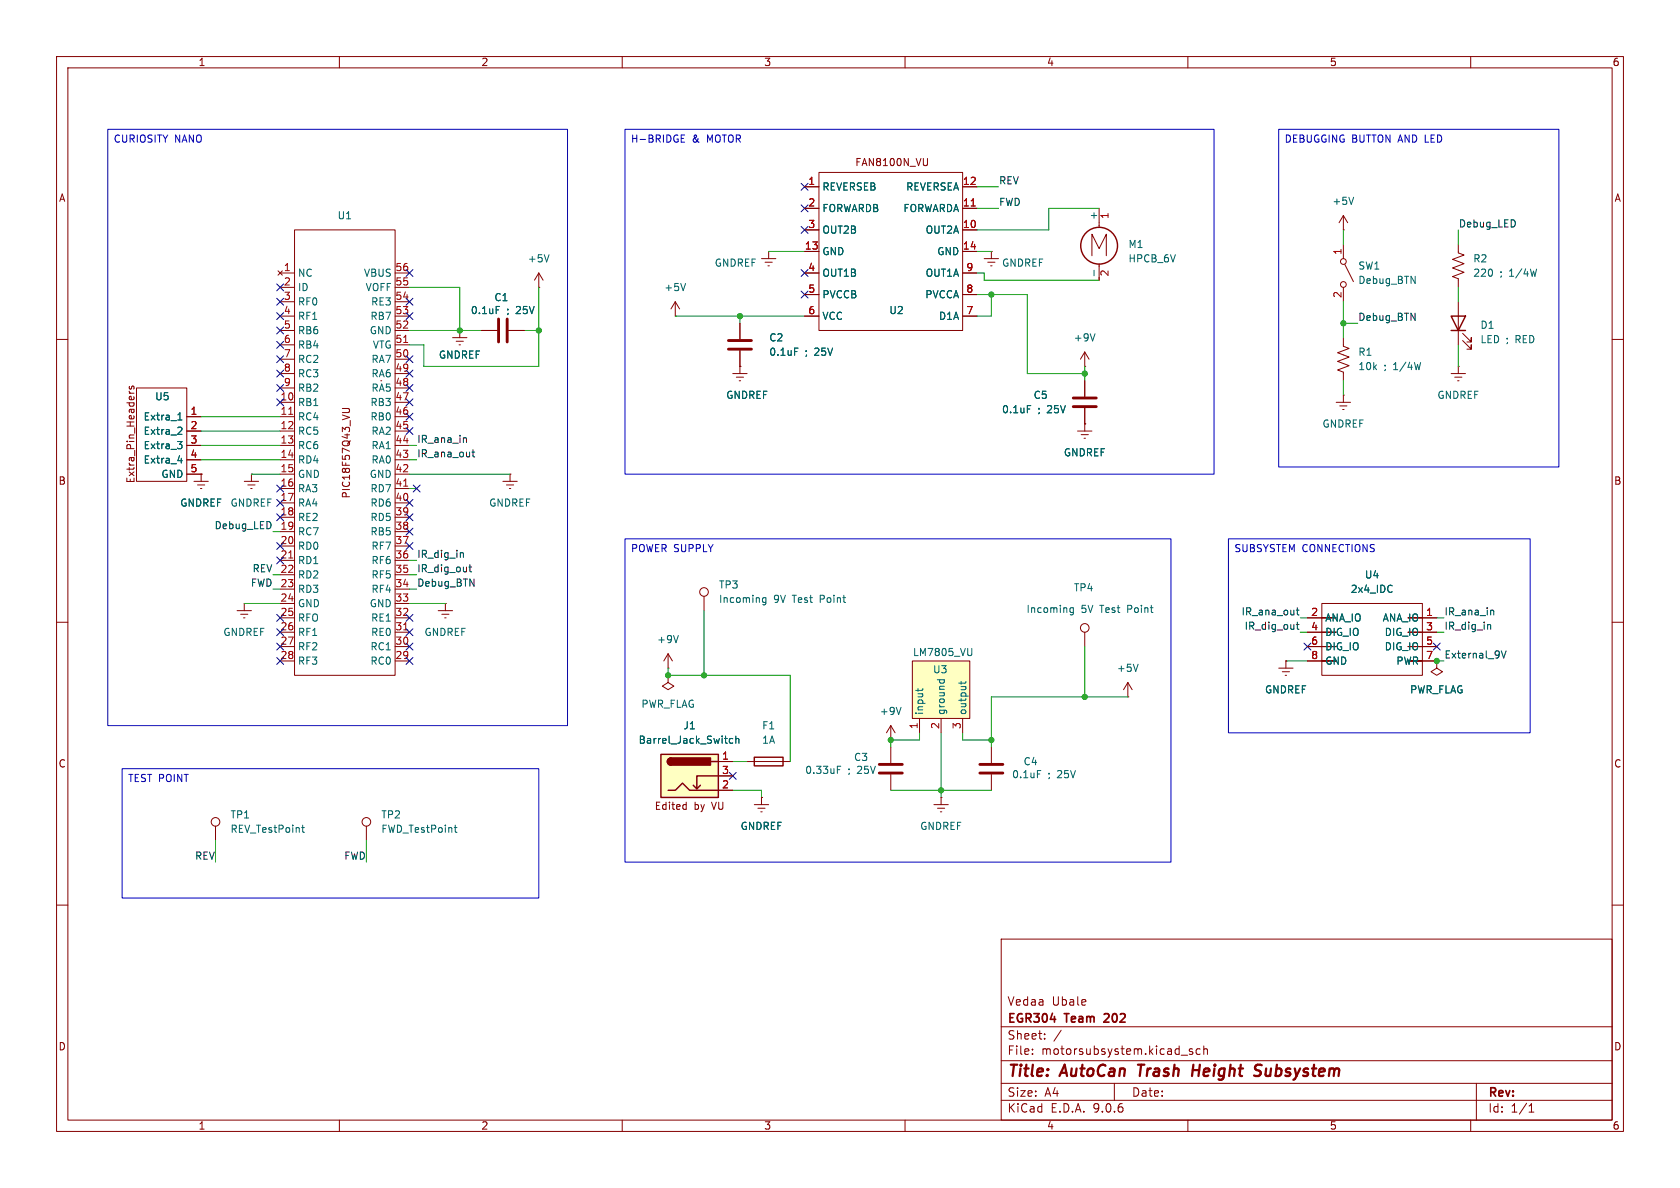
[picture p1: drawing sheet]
<svg xmlns="http://www.w3.org/2000/svg" width="297mm" height="210mm" viewBox="0 0 297 210" stroke-linecap="round" stroke-linejoin="round" font-family="sans-serif">
<g fill="none" stroke="#840000" stroke-width=".18">
<path d="M10 10h277v190h-277zM12 12h273v186h-273zM60 10v2M110 10v2M160 10v2M210 10v2M260 10v2M80 59.7h2.5M81.3 58.4h.1M81.3 58.4v1.3M85.1 58.4h2.8M89.9 58.4h2.8"/>
<path d="M95.2 50.8h.1M95.2 48.3l-.7 1.2M95.2 48.3l.8 1.2M95.2 48.3v2.5M119.4 55.9h.1M119.4 53.3l-.8 1.3M119.4 53.3l.7 1.3M119.4 53.3v2.6M130.8 57.2v2.7M134.6 45.7h2.6M135.3 46.4h1.2M135.8 47h.2"/>
<path d="M135.9 44.5h.1M135.9 44.5v1.2M10 60h2M80.6 60.3h1.3M81.2 61h.2M129.5 66h2.6M130.2 66.7h1.2M130.7 67.3h.2M130.8 64.8h.1M130.8 62v4M190.5 76.2h2.5M191.1 76.8h1.3"/>
<path d="M191.6 77.5h.3M191.8 74.9h.1M191.8 74.9v1.3M285 60h2M10 110h2M124.5 105.4v2.6M226.1 118.1h2.5M226.7 118.7h1.3M227.2 119.4h.3M227.3 116.8h.1M227.3 116.8v1.3M254 116.8v1.3l1 .6-1 .7-1-.7 1-.6"/>
<path d="M254 116.8h.1M285 110h2M132.1 134.6h7.6M157.5 130.8h.1M157.5 128.3v2.5M157.5 132.1v2.8M157.5 136.9v2.8M157.5 128.3l-.8 1.2M157.5 128.3l.7 1.2M133.3 142.2h2.6M134 142.9h1.3M134.5 143.5h.2"/>
<path d="M134.6 141h.1M134.6 141v1.2M10 160h2M177 166h108v32h-108zM285 160h2M60 198v2M110 198v2M160 198v2M177 194.5h108M177 191.5h108M177 187.5h108M177 181.5h108"/>
<path d="M182.5 186.3v.1M182.5 185.5v.1M184.7 183.6v.1M184.7 182.8v.1M187.6 182.1l-1.3 2M197 191.5v3M208.8 186.5h1.2M210 198v2M210.8 185.5l-.3-.1-.3 .2 .1 .2 .5 .2v.3h-.6M212.2 185.5l-.5-.1-.2 .3v.4l.1 .2h.6M212.8 185.5l.2-.1 .4 .1 .1 .9M212.8 184.9v1.5"/>
<path d="M260 198v2M261 191.5v6.5M270.3 196.6h.9M270.3 195.5l.4-.4v1.5"/>
<circle cx="124.5" cy="104.6" r=".76"/>
</g>
<path d="M201.2 188.2h1.1M201.7 188.2l-.2 2M210.9 189.2h1.1M211 188.2l-.3 2M222.1 188.3l.2-.1 .8 .1M222.2 189.2l.4 .1a.49 .49 0 0 1 .3 .5 .49 .49 0 0 1-.5 .4h-.4" fill="none" stroke="#840000" stroke-width=".4"/>
<path d="M195.3 179.3h-.1M196 179.8l-.9 .9h1" fill="none" stroke="#840000" stroke-width=".3"/>
<path d="M87.7 54.2h.6M97.1 45l-.5 1.3M121.2 50.1l-.4 1.3M140.5 61.5h.6M135.4 105.7v1l-.2 .2h-.3M135.4 105.7h-.4l-.2 .2 .1 .5h.5M148 136.1h.5M148 135.5h.6M159.3 125l-.4 1.3" fill="none" stroke="#006464" stroke-width=".18"/>
<path d="M88.1 56.4v4.1M89.7 56.4v4.1M128.8 60.2h4M128.8 61.7h4M155.4 135.1h4.1M155.4 136.7h4.1" fill="none" stroke="#840000" stroke-width=".51"/>
<path d="M133.3 133.9h5.1v1.5h-5.1z" fill="none" stroke="#840000" stroke-width=".25"/>
<path d="M161.3 116.8h10.1v10.2h-10.1z" fill="#ffffc2"/>
<g fill="none" stroke="#840000" stroke-width=".18">
<path d="M142.2 33h2.6M142.2 36.8h2.6M144.8 30.5h25.4v27.9h-25.4zM164 28v1l-.3 .3M170.2 33h2.5M170.2 36.8h2.5M142.2 40.6h2.6M142.2 44.5h2.6M142.2 48.3h2.6M142.2 52.1h2.6M142.2 55.9h2.6M170.2 40.6h2.5"/>
<path d="M170.2 44.5h2.5M170.2 48.3h2.5M170.2 52.1h2.5M170.2 55.9h2.5M174 45.7h2.5M174.6 46.4h1.3M175.1 47h.3M175.3 44.5h.1M175.3 44.5v1.2M22.8 69.5h.9M22.8 69.1l.3 .4M22.9 68.3l-.1 .3 .2 .2 .2-.1 .1-.4h.3v.5"/>
<path d="M24.1 68.6h8.9v16.5h-8.9zM33 73.7h2.6M33 76.2h2.6M33 78.7h2.6M191.8 67.3v2.8M191.8 72.1v2.8M33 81.3h2.6M33 83.8h2.6M41.9 108h2.5M42.5 108.6h1.3M43.1 109.2h.2M43.2 106.7h.1"/>
<path d="M43.2 106.7v1.3M161.3 116.8h10.1v10.2h-10.1zM191.8 111.8v2.5M231.1 109.2h2.6M231.1 111.8h2.6M231.1 114.3h2.6M231.1 116.8h2.6M233.7 106.7h17.8v12.7h-17.8zM233.7 111.8h2.5zM233.7 114.3h2.5zM248.9 109.2h2.6zM248.9 111.8h2.6z"/>
<path d="M248.9 114.3h2.6zM248.9 116.8h2.6zM251.5 109.2h2.5M251.5 111.8h2.5M251.5 114.3h2.5M251.5 116.8h2.5M162.6 127v2.5M166.4 127v2.5M170.2 127v2.5M175.3 132.1v2.8M175.3 136.9v2.8M199.4 123.2h.1"/>
<path d="M199.4 120.7l-.8 1.2M199.4 120.7l.8 1.2M199.4 120.7v2.5M38.1 146.1v2.5M64.8 146.1v2.5M165.1 142.2h2.5M165.7 142.9h1.3M166.2 143.5h.3M166.4 141h.1M166.4 141v1.2"/>
<circle cx="191.8" cy="111" r=".76"/>
<circle cx="38.1" cy="145.3" r=".76"/>
<circle cx="64.8" cy="145.3" r=".76"/>
</g>
<g fill="none" stroke="#006464" stroke-width=".18">
<path d="M31.4 78h.8l-.5 .5M31.4 74.2h.8M31.6 73.3l.2-.3v1.2M31.6 75.5l.4 .1 .2 .3-.8 .9h.8M31.9 78.5l.3 .3v.3l-.3 .2M181.6 71.7h.6M31.4 81.4h.8M32 81v.9M171.8 114.6v1.1l-.2 .2M189.8 107.4v1.1l-.3 .2-.3-.1M189.8 107.5l-.4-.1-.3 .3 .2 .5h.5M201.2 117.4l-.4 1.3"/>
<path d="M162.3 121.7v.5M163.1 121.7l-.1 .3h-1.1M165.7 120.2h1.2M166.2 120.2l-.1 .3M166.9 120.2v.3M169.9 120.5v.4M170.8 120.5l-.2 .3h-1.1M183.4 136.2h.6M53.3 146.3h.5M53.5 145.9v1.1l.3 .1M80.3 146.3h.5M80.5 145.9v1.1l.3 .1"/>
</g>
<path d="M189.7 70.4h4.1M189.7 71.9h4.1M173.2 135.1h4.1M173.2 136.7h4.1" fill="none" stroke="#840000" stroke-width=".51"/>
<path d="M171.7 36.4h.7" fill="none" stroke="#a90000" stroke-width=".18"/>
<path d="M116.8 133.4h10.2v7.6h-10.2z" fill="#ffffc2"/>
<g fill="none" stroke="#840000" stroke-width=".25">
<path d="M256.5 55.9h2.6l-1.3 2.5zM256.5 58.4h2.6M116.8 133.4h10.2v7.6h-10.2zM118.1 139.7h1.3l1.2-1.3 1.3 1.3h5.1M118.6 134a.64 .64 0 0 0-.6 .6 .64 .64 0 0 0 .6 .7M123.8 138.8l-.6 .6M125.7 134.6h1.3M127 137.2h-3.8v2.2l-.6-.6"/>
<circle cx="194.3" cy="43.4" r="3.3"/>
</g>
<g fill="#840000" stroke="#840000" stroke-width=".25">
<path d="M118.2 134.2l.4-.2v1.3a.63 .63 0 0 1-.6-.4 .63 .63 0 0 1 .2-.7z"/>
<path d="M118.6 134h7v1.3h-7z"/>
</g>
<g fill="none" stroke="#840000" stroke-width=".18">
<path d="M142.2 33h2.6M142.2 36.8h2.6M170.2 33h2.5M170.2 36.8h2.5M194.3 36.8v3.4M237.5 38.1l-.8 1.3M237.5 38.1l.8 1.3M237.5 38.1v2.5M49.1 47.9l.8 .7M49.5 48.3h2.6M49.5 50.8h2.6M49.5 53.3h2.6"/>
<path d="M49.5 55.9h2.6M49.5 58.4h2.6M49.9 47.9l-.8 .7M52.1 40.6h17.7v78.8h-17.7zM69.8 48.3h2.6M69.8 50.8h2.6M69.8 53.3h2.6M69.8 55.9h2.6M69.8 58.4h2.6M81.3 58.4h.1M85.1 58.4h2.8M89.9 58.4h2.8"/>
<path d="M130.8 57.2v2.7M142.2 48.3h2.6M142.2 55.9h2.6M142.2 40.6h2.6M142.2 44.5h2.6M142.2 52.1h2.6M170.2 48.3h2.5M170.2 55.9h2.5M170.2 40.6h2.5M170.2 44.5h2.5M170.2 52.1h2.5M193 45.2v-3.8l1.3 2.5 1.3-2.5v3.8"/>
<path d="M194.3 46.7v2.8M237.5 40.6h.1M237.5 59.7v1.5l1 .4-2 .8 2 .7-2 .8 2 .7-2 .8 1 .4v1.5M237.5 43.2v2.5M237.5 50.8v2.5M237.7 46.7l1.6 3.1M257.8 43.2v1.5l1 .4-2 .7 2 .8-2 .8 2 .7-2 .8 1 .4v1.5M257.8 53.3v7.7M258.6 58.9l1.5 1.6v-.8v.8h-.8M33 73.7h2.6M33 76.2h2.6M33 78.7h2.6"/>
<path d="M49.5 61h2.6M49.5 63.5h2.6M49.5 66h2.6M49.5 68.6h2.6M49.5 71.1h2.6M49.5 73.7h2.6M49.5 76.2h2.6M49.5 78.7h2.6M60.5 72.2h1.1l.2 .3-.1 .3-.1 .1h-1.1M69.8 61h2.6M69.8 63.5h2.6M69.8 66h2.6"/>
<path d="M69.8 68.6h2.6M69.8 71.1h2.6M69.8 73.7h2.6M69.8 76.2h2.6M69.8 78.7h2.6M130.8 64.8h.1M130.8 62v2.8M191.8 64.8h.1M191.8 74.9h.1M191.8 62.2l-.8 1.3M191.8 62.2l.7 1.3M191.8 62.2v2.6"/>
<path d="M191.8 67.3v2.8M191.8 72.1v2.8M236.2 71.1h2.6M236.9 71.8h1.2M237.4 72.4h.2M237.5 69.9h.1M237.5 69.9v1.2M256.5 66h2.6M257.2 66.7h1.2M257.7 67.3h.2M257.8 64.8h.1M257.8 64.8v1.2"/>
<path d="M258.6 60.2l1.5 1.5v-.7v.7h-.8M33 81.3h2.6M33 83.8h2.6M34.3 85.1h2.5M34.9 85.7h1.3M35.4 86.4h.3M35.6 83.8h.1M35.6 83.8v1.3M43.2 85.1h2.5M43.8 85.7h1.3M44.3 86.4h.3M44.4 83.8h.1"/>
<path d="M44.4 83.8v1.3M49.5 86.4h2.6M49.5 81.3h2.6M49.5 83.8h2.6M49.5 88.9h2.6M49.5 91.4h2.6M49.5 94h2.6M49.5 96.5h2.6M49.5 99.1h2.6M69.8 86.4h2.6M69.8 81.3h2.6M69.8 83.8h2.6"/>
<path d="M69.8 88.9h2.6M69.8 91.4h2.6M69.8 94h2.6M69.8 96.5h2.6M69.8 99.1h2.6M88.9 85.1h2.5M89.5 85.7h1.3M90 86.4h.3M90.2 83.8h.1M90.2 83.8v1.3M49.5 101.6h2.6M49.5 104.1h2.6"/>
<path d="M49.5 106.7h2.6M49.5 109.2h2.6M49.5 111.8h2.6M49.5 114.3h2.6M49.5 116.8h2.6M69.8 101.6h2.6M69.8 104.1h2.6M69.8 106.7h2.6M69.8 109.2h2.6M69.8 111.8h2.6M69.8 114.3h2.6M69.8 116.8h2.6"/>
<path d="M77.5 108h2.5M78.1 108.6h1.3M78.6 109.2h.3M78.7 106.7h.1M78.7 106.7v1.3M118.1 119.4v1.3l1 .6-1 .6-1-.6 1-.6M118.1 119.4h.1M118.1 118.1h.1M118.1 115.6l-.8 1.2M118.1 115.6l.8 1.2M118.1 115.6v2.5M227.3 116.8h.1"/>
<path d="M231.1 109.2h2.6M231.1 111.8h2.6M231.1 114.3h2.6M231.1 116.8h2.6M251.5 109.2h2.5M251.5 111.8h2.5M251.5 114.3h2.5M251.5 116.8h2.5M254 116.8h.1M127 134.6h2.5M127 137.2h2.5M127 139.7h2.5"/>
<path d="M121 142.2l.3 .1M121.3 141.8v1.3M121.3 143l-.3 .1M134.6 141h.1"/>
<circle cx="237.5" cy="50.3" r=".51"/>
<circle cx="237.5" cy="46.2" r=".51"/>
</g>
<g fill="none" stroke="#006464" stroke-width=".18">
<path d="M239.3 34.9l-.4 1.2M87.7 54.2h.6M193.4 47.8v.9M193.6 59l-.4 1.3M31.4 78h.8l-.5 .5M31.4 74.2h.8M31.6 73.3l.2-.3v1.2M31.6 75.5l.4 .1 .2 .3-.8 .9h.8M31.9 78.5l.3 .3v.3l-.3 .2M140.5 61.5h.6M181.6 71.7h.6M31.4 81.4h.8"/>
<path d="M32 81v.9M119.9 112.3l-.4 1.3M129.5 130.6l-.3-.1-.3 .3 .2 .5h.4M130.1 130.7l.2-.2 .3 .1v.8M130.1 130.1v1.3"/>
</g>
<path d="M171.7 36.4h.7M51 73.2h.8M71.4 60.5h.7M51 98.6h.8M71.4 85.9h.7M71.4 111.3h.7" fill="none" stroke="#a90000" stroke-width=".18"/>
<g fill="none" stroke="#0f0f0f" stroke-width=".18">
<path d="M82.1 77.4l.4 .2v.6M83.4 79.9h.5M83.6 79.5v1.1l.3 .2M81.6 97.7l.3 .2v.6M83.1 99.8v1.1l.3 .2M82.9 100.2h.5M229.2 107.9h.4M229.2 110.4h.4M229.3 107.4v1.1l.3 .2M229.3 110v1.1l.3 .1M263.2 110.4l.3 .2v.6M263.7 107.9l.4 .1v.7"/>
<path d="M265.4 115.1l.4 1.2 .5-1.2"/>
</g>
<g fill="none" stroke="#009600" stroke-width=".18">
<path d="M172.7 36.8h3.8M172.7 33h3.8M194.3 36.8h-8.9v3.8h-12.7M72.4 58.4h12.7M72.4 50.8h8.9v7.6M92.7 58.4h2.5M95.2 50.8v14h-20.3v-3.8h-2.5M119.4 55.9h22.8M130.8 55.9v1.3M135.9 44.5h6.3M172.7 44.5h2.6M172.7 48.3h1.3v1.2h20.3"/>
<path d="M172.7 52.1h8.9v13.9h10.2M175.3 52.1v3.8h-2.6M237.5 40.6v2.6M237.5 53.3v6.4M237.5 57.2h2.5M257.8 40.6v2.6M257.8 50.8v2.5M35.6 78.7h13.9M35.6 73.7h13.9M35.6 76.2h13.9M72.4 78.7h1.3M191.8 64.8v2.5"/>
<path d="M237.5 67.3v2.6M257.8 61v3.8M35.6 81.3h13.9M44.4 83.8h5.1M48.3 94h1.2M72.4 83.8h17.8M72.4 81.3h1.3M72.4 86.4h1.3M72.4 99.1h1.3M43.2 106.7h6.3M48.3 101.6h1.2M72.4 101.6h1.3"/>
<path d="M72.4 106.7h6.3M72.4 104.1h1.3M118.1 118.1v1.3h21.6v15.2M124.5 108v11.4M191.8 114.3v8.9M227.3 116.8h3.8M229.9 111.8h1.2M229.9 109.2h1.2M254 116.8h1.3M254 111.8h1.3M254 109.2h1.3M129.5 139.7h5.1v1.3"/>
<path d="M129.5 134.6h2.6M157.5 139.7h17.8M162.6 129.5v1.3h-5.1v1.3M166.4 129.5v11.5M170.2 129.5v1.3h5.1M199.4 123.2h-24.1v8.9M38.1 148.6v3.8M64.8 148.6v3.8"/>
</g>
<g fill="none" stroke="#000084" stroke-width=".18">
<path d="M141.6 32.4l1.2 1.2M141.6 36.2l1.2 1.2M142.8 32.4l-1.2 1.2M142.8 36.2l-1.2 1.2M48.9 52.7l1.2 1.2M48.9 55.3l1.2 1.2M48.9 50.2l1.2 1.2M48.9 57.8l1.2 1.2M50.1 52.7l-1.2 1.2M50.1 55.3l-1.2 1.2M50.1 50.2l-1.2 1.2M50.1 57.8l-1.2 1.2"/>
<path d="M71.8 52.7l1.2 1.2M71.8 47.7l1.2 1.2M71.8 55.3l1.2 1.2M73 52.7l-1.2 1.2M73 47.7l-1.2 1.2M73 55.3l-1.2 1.2M141.6 47.7l1.2 1.2M141.6 51.5l1.2 1.2M141.6 40l1.2 1.2M142.8 47.7l-1.2 1.2M142.8 51.5l-1.2 1.2M142.8 40l-1.2 1.2"/>
<path d="M48.9 68l1.2 1.2M48.9 70.5l1.2 1.2M48.9 65.4l1.2 1.2M48.9 60.4l1.2 1.2M48.9 62.9l1.2 1.2M50.1 68l-1.2 1.2M50.1 70.5l-1.2 1.2M50.1 65.4l-1.2 1.2M50.1 60.4l-1.2 1.2M50.1 62.9l-1.2 1.2M71.8 62.9l1.2 1.2M71.8 70.5l1.2 1.2"/>
<path d="M71.8 73.1l1.2 1.2M71.8 75.6l1.2 1.2M71.8 68l1.2 1.2M71.8 65.4l1.2 1.2M73 62.9l-1.2 1.2M73 70.5l-1.2 1.2M73 68l-1.2 1.2M73 75.6l-1.2 1.2M73 73.1l-1.2 1.2M73 65.4l-1.2 1.2M48.9 90.8l1.2 1.2M48.9 98.5l1.2 1.2"/>
<path d="M48.9 95.9l1.2 1.2M48.9 88.3l1.2 1.2M48.9 85.8l1.2 1.2M50.1 85.8l-1.2 1.2M50.1 90.8l-1.2 1.2M50.1 98.5l-1.2 1.2M50.1 95.9l-1.2 1.2M50.1 88.3l-1.2 1.2M71.8 93.4l1.2 1.2M71.8 95.9l1.2 1.2M71.8 90.8l1.2 1.2M71.8 88.3l1.2 1.2"/>
<path d="M73 93.4l-1.2 1.2M73 95.9l-1.2 1.2M73 90.8l-1.2 1.2M73 88.3l-1.2 1.2M73.1 85.8l1.2 1.2M74.3 85.8l-1.2 1.2M48.9 116.2l1.2 1.2M48.9 113.7l1.2 1.2M48.9 111.2l1.2 1.2M48.9 108.6l1.2 1.2M50.1 116.2l-1.2 1.2M50.1 113.7l-1.2 1.2"/>
<path d="M50.1 111.2l-1.2 1.2M50.1 108.6l-1.2 1.2M71.8 116.2l1.2 1.2M71.8 111.2l1.2 1.2M71.8 108.6l1.2 1.2M71.8 113.7l1.2 1.2M73 116.2l-1.2 1.2M73 111.2l-1.2 1.2M73 108.6l-1.2 1.2M73 113.7l-1.2 1.2M230.5 113.7l1.2 1.2M231.7 113.7l-1.2 1.2"/>
<path d="M253.4 113.7l1.2 1.2M254.6 113.7l-1.2 1.2M128.9 136.6l1.2 1.2M130.1 136.6l-1.2 1.2"/>
</g>
<path d="M19 22.9h81.3v105.4h-81.3zM110.5 22.9h104.1v60.9h-104.1zM120.4 24.5h.5M120.4 25.1h.6M120.4 23.9h.6M226.1 22.9h49.5v59.7h-49.5zM110.5 95.3h96.5v57.1h-96.5zM217.2 95.3h53.3v34.2h-53.3zM21.6 135.9h73.6v22.9h-73.6z" fill="none" stroke="#0000c2" stroke-width=".18"/>
<g fill="#009600" stroke="#009600" stroke-width=".18">
<circle cx="130.8" cy="55.9" r=".46"/>
<circle cx="118.1" cy="119.4" r=".46"/>
<circle cx="254" cy="116.8" r=".46"/>
<circle cx="166.4" cy="139.7" r=".46"/>
<circle cx="191.8" cy="123.2" r=".46"/>
<circle cx="175.3" cy="130.8" r=".46"/>
<circle cx="95.2" cy="58.4" r=".46"/>
<circle cx="81.3" cy="58.4" r=".46"/>
<circle cx="175.3" cy="52.1" r=".46"/>
<circle cx="191.8" cy="66" r=".46"/>
<circle cx="237.5" cy="57.2" r=".46"/>
<circle cx="124.5" cy="119.4" r=".46"/>
<circle cx="157.5" cy="130.8" r=".46"/>
</g>
<g font-size="2.8" fill="#840000">
<text x="178" y="190.9">Title:</text>
<text x="187.7" y="190.9">AutoCan</text>
<text x="202.1" y="190.9">Trash</text>
<text x="212.4" y="190.9">Height</text>
<text x="224.2" y="190.9">Subsystem</text>
</g>
<g font-size="2.1" fill="#840000">
<text x="178" y="178">Vedaa</text>
<text x="185.9" y="178">Ubale</text>
<text x="178" y="184">Sheet:</text>
<text x="178" y="181.2">EGR304</text>
<text x="188.4" y="181.2">Team</text>
<text x="195.9" y="181.2">202</text>
<text x="178" y="186.7">File:</text>
<text x="184.1" y="186.7">motorsubsystem.kicad_sch</text>
<text x="178" y="196.9">KiCad</text>
<text x="178" y="194.1">Size:</text>
<text x="184.7" y="194.1">A4</text>
<text x="185.7" y="196.9">E.D.A.</text>
<text x="193.3" y="196.9">9.0.6</text>
<text x="200" y="194.1">Date:</text>
<text x="263" y="194.3">Rev:</text>
<text x="263" y="196.9">Id:</text>
<text x="267.1" y="196.9">1/1</text>
</g>
<g font-size="1.8" fill="#840000">
<text x="35" y="11.9">1</text>
<text x="85" y="11.9">2</text>
<text x="135" y="11.9">3</text>
<text x="185" y="11.9">4</text>
<text x="235" y="11.9">5</text>
<text x="285" y="11.9">6</text>
<text x="151.1" y="29.6">FAN8100N_VU</text>
<text x="10.3" y="35.9">A</text>
<text x="285.3" y="35.9">A</text>
<text x="10.3" y="85.9">B</text>
<text x="24" y="85.5" transform="rotate(-90 24 85.5)">Extra_Pin_Headers</text>
<text x="62.1" y="88.2" transform="rotate(-90 62.1 88.2)">PIC18F57Q43_VU</text>
<text x="285.3" y="85.9">B</text>
<text x="10.3" y="135.9">C</text>
<text x="285.3" y="135.9">C</text>
<text x="115.6" y="143.4">Edited</text>
<text x="122.7" y="143.4">by</text>
<text x="126" y="143.4">VU</text>
<text x="10.3" y="185.9">D</text>
<text x="285.3" y="185.9">D</text>
<text x="35" y="199.9">1</text>
<text x="85" y="199.9">2</text>
<text x="135" y="199.9">3</text>
<text x="185" y="199.9">4</text>
<text x="235" y="199.9">5</text>
<text x="285" y="199.9">6</text>
</g>
<g font-size="1.8" fill="#0000c2">
<text x="20" y="25.5">CURIOSITY NANO</text>
<text x="111.4" y="25.5">H-BRIDGE</text>
<text x="122.4" y="25.5">&amp;</text>
<text x="125.1" y="25.5">MOTOR</text>
<text x="227" y="25.5">DEBUGGING BUTTON AND LED</text>
<text x="111.4" y="97.9">POWER SUPPLY</text>
<text x="218.1" y="97.9">SUBSYSTEM CONNECTIONS</text>
<text x="22.5" y="138.6">TEST POINT</text>
</g>
<g font-size="1.8" fill="#a90000">
<text x="142.8" y="32.8">1</text>
<text x="170.1" y="32.8">12</text>
<text x="142.8" y="36.6">2</text>
<text x="142.8" y="40.4">3</text>
<text x="170.1" y="36.6">11</text>
<text x="170.1" y="40.4">10</text>
<text x="196.3" y="38.8" transform="rotate(-90 196.3 38.8)">1</text>
<text x="142.2" y="44.2">13</text>
<text x="170.1" y="44.2">14</text>
<text x="237.2" y="45.2" transform="rotate(-90 237.2 45.2)">1</text>
<text x="50.1" y="48">1</text>
<text x="50.1" y="50.5">2</text>
<text x="50.1" y="53.1">3</text>
<text x="69.8" y="48">56</text>
<text x="69.8" y="50.5">55</text>
<text x="69.8" y="53.1">54</text>
<text x="142.8" y="48">4</text>
<text x="142.8" y="51.8">5</text>
<text x="170.7" y="48">9</text>
<text x="170.7" y="51.8">8</text>
<text x="196.3" y="49" transform="rotate(-90 196.3 49)">2</text>
<text x="237.2" y="52.8" transform="rotate(-90 237.2 52.8)">2</text>
<text x="50.1" y="55.6">4</text>
<text x="50.1" y="58.2">5</text>
<text x="69.8" y="55.6">53</text>
<text x="69.8" y="58.2">52</text>
<text x="142.8" y="55.6">6</text>
<text x="170.7" y="55.6">7</text>
<text x="50.1" y="60.7">6</text>
<text x="50.1" y="63.2">7</text>
<text x="50.1" y="65.8">8</text>
<text x="69.8" y="60.7">51</text>
<text x="69.8" y="63.2">50</text>
<text x="69.8" y="65.8">49</text>
<text x="49.5" y="70.9">10</text>
<text x="50.1" y="68.3">9</text>
<text x="69.8" y="68.3">48</text>
<text x="69.8" y="70.9">47</text>
<text x="33.6" y="73.4">1</text>
<text x="33.6" y="75.9">2</text>
<text x="49.5" y="73.4">11</text>
<text x="49.5" y="75.9">12</text>
<text x="69.8" y="73.4">46</text>
<text x="69.8" y="75.9">45</text>
<text x="33.6" y="78.5">3</text>
<text x="33.6" y="81">4</text>
<text x="33.6" y="83.6">5</text>
<text x="49.5" y="78.5">13</text>
<text x="49.5" y="81">14</text>
<text x="49.5" y="83.6">15</text>
<text x="69.8" y="78.5">44</text>
<text x="69.8" y="81">43</text>
<text x="69.8" y="83.6">42</text>
<text x="49.5" y="86.1">16</text>
<text x="49.5" y="88.6">17</text>
<text x="69.8" y="86.1">41</text>
<text x="69.8" y="88.6">40</text>
<text x="49.5" y="91.2">18</text>
<text x="49.5" y="93.7">19</text>
<text x="69.8" y="91.2">39</text>
<text x="69.8" y="93.7">38</text>
<text x="49.5" y="96.3">20</text>
<text x="49.5" y="98.8">21</text>
<text x="49.5" y="101.3">22</text>
<text x="69.8" y="96.3">37</text>
<text x="69.8" y="98.8">36</text>
<text x="69.8" y="101.3">35</text>
<text x="49.5" y="106.4">24</text>
<text x="69.8" y="103.9">34</text>
<text x="69.8" y="106.4">33</text>
<text x="49.5" y="109">25</text>
<text x="49.5" y="111.5">26</text>
<text x="69.8" y="109">32</text>
<text x="69.8" y="111.5">31</text>
<text x="231.7" y="109">2</text>
<text x="231.7" y="111.5">4</text>
<text x="252" y="109">1</text>
<text x="252" y="111.5">3</text>
<text x="49.5" y="114">27</text>
<text x="49.5" y="116.6">28</text>
<text x="69.8" y="114">30</text>
<text x="69.8" y="116.6">29</text>
<text x="231.7" y="114">6</text>
<text x="231.7" y="116.6">8</text>
<text x="252" y="114">5</text>
<text x="252" y="116.6">7</text>
<text x="162.3" y="129" transform="rotate(-90 162.3 129)">1</text>
<text x="166.1" y="129" transform="rotate(-90 166.1 129)">2</text>
<text x="169.9" y="129" transform="rotate(-90 169.9 129)">3</text>
<text x="127.6" y="134.4">1</text>
<text x="127.6" y="136.9">3</text>
<text x="127.6" y="139.4">2</text>
</g>
<g font-size="1.8" fill="#006464">
<text x="145.3" y="33.9">REVERSEB</text>
<text x="160.1" y="33.9">REVERSEA</text>
<text x="59.6" y="39">U1</text>
<text x="145.3" y="37.7">FORWARDB</text>
<text x="145.3" y="41.5">OUT2B</text>
<text x="159.6" y="37.7">FORWARDA</text>
<text x="163.5" y="41.5">OUT2A</text>
<text x="194.1" y="39" transform="rotate(-90 194.1 39)">+</text>
<text x="235.5" y="36.4">+5V</text>
<text x="93.2" y="46.6">+5V</text>
<text x="126.3" y="47.3">GNDREF</text>
<text x="145.3" y="45.3">GND</text>
<text x="165.6" y="45.3">GND</text>
<text x="177.1" y="47.3">GNDREF</text>
<text x="199.4" y="44">M1</text>
<text x="199.4" y="46.6">HPCB_6V</text>
<text x="240" y="47.9">SW1</text>
<text x="260.4" y="46.6">R2</text>
<text x="52.6" y="49.1">NC</text>
<text x="52.6" y="51.7">ID</text>
<text x="64.2" y="49.1">VBUS</text>
<text x="64.5" y="51.7">VOFF</text>
<text x="87.3" y="53.4">C1</text>
<text x="117.3" y="51.7">+5V</text>
<text x="145.3" y="49.1">OUT1B</text>
<text x="145.3" y="52.9">PVCCB</text>
<text x="163.5" y="52.9">PVCCA</text>
<text x="163.5" y="49.1">OUT1A</text>
<text x="240" y="50.4">Debug_BTN</text>
<text x="260.4" y="49.1">220</text>
<text x="265.2" y="49.1">;</text>
<text x="266.9" y="49.1">1/4W</text>
<text x="52.6" y="54.2">RF0</text>
<text x="52.6" y="56.7">RF1</text>
<text x="52.6" y="59.3">RB6</text>
<text x="65.3" y="59.3">GND</text>
<text x="65.4" y="56.7">RB7</text>
<text x="65.5" y="54.2">RE3</text>
<text x="83.1" y="55.7">0.1uF</text>
<text x="89.6" y="55.7">;</text>
<text x="91.4" y="55.7">25V</text>
<text x="145.3" y="56.7">VCC</text>
<text x="157.1" y="55.7">U2</text>
<text x="165.9" y="56.7">D1A</text>
<text x="261.6" y="58.3">D1</text>
<text x="52.6" y="61.8">RB4</text>
<text x="52.6" y="64.4">RC2</text>
<text x="65.6" y="64.4">RA7</text>
<text x="65.8" y="61.8">VTG</text>
<text x="77.5" y="63.6">GNDREF</text>
<text x="135.9" y="60.6">C2</text>
<text x="135.9" y="63.1">0.1uF</text>
<text x="142.3" y="63.1">;</text>
<text x="144.1" y="63.1">25V</text>
<text x="189.7" y="60.6">+9V</text>
<text x="240" y="63.1">R1</text>
<text x="240" y="65.6">10k</text>
<text x="244.7" y="65.6">;</text>
<text x="246.4" y="65.6">1/4W</text>
<text x="261.6" y="60.9">LED ;</text>
<text x="268" y="60.9">RED</text>
<text x="27.3" y="71">U5</text>
<text x="52.6" y="66.9">RC3</text>
<text x="52.6" y="69.4">RB2</text>
<text x="52.6" y="72">RB1</text>
<text x="65.4" y="72">RB3</text>
<text x="65.6" y="66.9">RA6</text>
<text x="65.6" y="69.4">RA5</text>
<text x="128.3" y="70.7">GNDREF</text>
<text x="182.6" y="70.7">C5</text>
<text x="254" y="70.7">GNDREF</text>
<text x="25.3" y="74.5">Extra_1</text>
<text x="25.3" y="77.1">Extra_2</text>
<text x="52.6" y="74.5">RC4</text>
<text x="52.6" y="77.1">RC5</text>
<text x="65.4" y="74.5">RB0</text>
<text x="65.6" y="77.1">RA2</text>
<text x="177" y="73.3">0.1uF</text>
<text x="183.5" y="73.3">;</text>
<text x="185.3" y="73.3">25V</text>
<text x="233.7" y="75.8">GNDREF</text>
<text x="25.3" y="79.6">Extra_3</text>
<text x="25.3" y="82.1">Extra_4</text>
<text x="52.6" y="79.6">RC6</text>
<text x="52.6" y="82.1">RD4</text>
<text x="65.6" y="79.6">RA1</text>
<text x="65.6" y="82.1">RA0</text>
<text x="188" y="80.9">GNDREF</text>
<text x="28.4" y="84.7">GND</text>
<text x="31.8" y="89.8">GNDREF</text>
<text x="40.7" y="89.8">GNDREF</text>
<text x="52.6" y="84.7">GND</text>
<text x="52.6" y="87.2">RA3</text>
<text x="52.6" y="89.8">RA4</text>
<text x="65.3" y="84.7">GND</text>
<text x="65.4" y="87.2">RD7</text>
<text x="65.4" y="89.8">RD6</text>
<text x="86.4" y="89.8">GNDREF</text>
<text x="52.6" y="92.3">RE2</text>
<text x="52.6" y="94.8">RC7</text>
<text x="65.4" y="92.3">RD5</text>
<text x="65.4" y="94.8">RB5</text>
<text x="52.6" y="97.4">RD0</text>
<text x="52.6" y="99.9">RD1</text>
<text x="65.6" y="97.4">RF7</text>
<text x="65.6" y="99.9">RF6</text>
<text x="52.6" y="102.5">RD2</text>
<text x="52.6" y="105">RD3</text>
<text x="52.6" y="107.5">GND</text>
<text x="65.3" y="107.5">GND</text>
<text x="65.6" y="102.5">RF5</text>
<text x="65.6" y="105">RF4</text>
<text x="127" y="104.2">TP3</text>
<text x="127" y="106.8">Incoming</text>
<text x="136.8" y="106.8">9V</text>
<text x="140.2" y="106.8">Test</text>
<text x="145.2" y="106.8">Point</text>
<text x="189.7" y="104.7">TP4</text>
<text x="238.7" y="105">2x4_IDC</text>
<text x="241.2" y="102.5">U4</text>
<text x="39.4" y="112.6">GNDREF</text>
<text x="52.6" y="110.1">RFO</text>
<text x="52.6" y="112.6">RF1</text>
<text x="65.5" y="110.1">RE1</text>
<text x="65.5" y="112.6">RE0</text>
<text x="74.9" y="112.6">GNDREF</text>
<text x="116.1" y="113.9">+9V</text>
<text x="181.4" y="108.6">Incoming</text>
<text x="191.1" y="108.6">5V</text>
<text x="194.6" y="108.6">Test</text>
<text x="199.6" y="108.6">Point</text>
<text x="234.2" y="110.1">ANA_IO</text>
<text x="234.2" y="112.6">DIG_IO</text>
<text x="244.3" y="110.1">ANA_IO</text>
<text x="244.7" y="112.6">DIG_IO</text>
<text x="52.6" y="115.2">RF2</text>
<text x="52.6" y="117.7">RF3</text>
<text x="65.4" y="115.2">RC1</text>
<text x="65.4" y="117.7">RC0</text>
<text x="161.3" y="116.2">LM7805_VU</text>
<text x="164.9" y="119.2">U3</text>
<text x="197.4" y="119">+5V</text>
<text x="234.2" y="115.2">DIG_IO</text>
<text x="234.2" y="117.7">GND</text>
<text x="244.7" y="115.2">DIG_IO</text>
<text x="246.8" y="117.7">PWR</text>
<text x="113.3" y="125.3">PWR_FLAG</text>
<text x="223.5" y="122.8">GNDREF</text>
<text x="249.2" y="122.8">PWR_FLAG</text>
<text x="112.8" y="131.7">Barrel_Jack_Switch</text>
<text x="120.7" y="129.1">J1</text>
<text x="134.6" y="129.1">F1</text>
<text x="134.6" y="131.7">1A</text>
<text x="155.4" y="126.6">+9V</text>
<text x="163.4" y="126.5" transform="rotate(-90 163.4 126.5)">input</text>
<text x="167.2" y="126.5" transform="rotate(-90 167.2 126.5)">ground</text>
<text x="171" y="126.5" transform="rotate(-90 171 126.5)">output</text>
<text x="142.2" y="137">0.33uF</text>
<text x="149.9" y="137">;</text>
<text x="150.9" y="134.7">C3</text>
<text x="151.7" y="137">25V</text>
<text x="178.8" y="137.8">0.1uF</text>
<text x="180.9" y="135.5">C4</text>
<text x="185.3" y="137.8">;</text>
<text x="187" y="137.8">25V</text>
<text x="40.6" y="144.9">TP1</text>
<text x="40.6" y="147.4">REV_TestPoint</text>
<text x="67.3" y="144.9">TP2</text>
<text x="67.3" y="147.4">FWD_TestPoint</text>
<text x="130.8" y="146.9">GNDREF</text>
<text x="162.6" y="146.9">GNDREF</text>
</g>
<g font-size="1.8" fill="#0f0f0f">
<text x="176.5" y="32.7">REV</text>
<text x="176.5" y="36.5">FWD</text>
<text x="257.8" y="40.3">Debug_LED</text>
<text x="240" y="56.8">Debug_BTN</text>
<text x="73.7" y="80.9">IR_ana_out</text>
<text x="73.7" y="78.4">IR_ana_in</text>
<text x="37.8" y="93.6">Debug_LED</text>
<text x="44.5" y="101.3">REV</text>
<text x="73.7" y="101.3">IR_dig_out</text>
<text x="73.7" y="98.7">IR_dig_in</text>
<text x="73.7" y="103.8">Debug_BTN</text>
<text x="219.4" y="108.9">IR_ana_out</text>
<text x="219.9" y="111.4">IR_dig_out</text>
<text x="255.3" y="108.9">IR_ana_in</text>
<text x="255.3" y="111.4">IR_dig_in</text>
<text x="255.3" y="116.5">External_9V</text>
<text x="34.4" y="152.1">REV</text>
<text x="60.8" y="152.1">FWD</text>
</g>
<text font-size="1.8" fill="#009600" x="44.2" y="103.8">FWD 23</text>
</svg>
